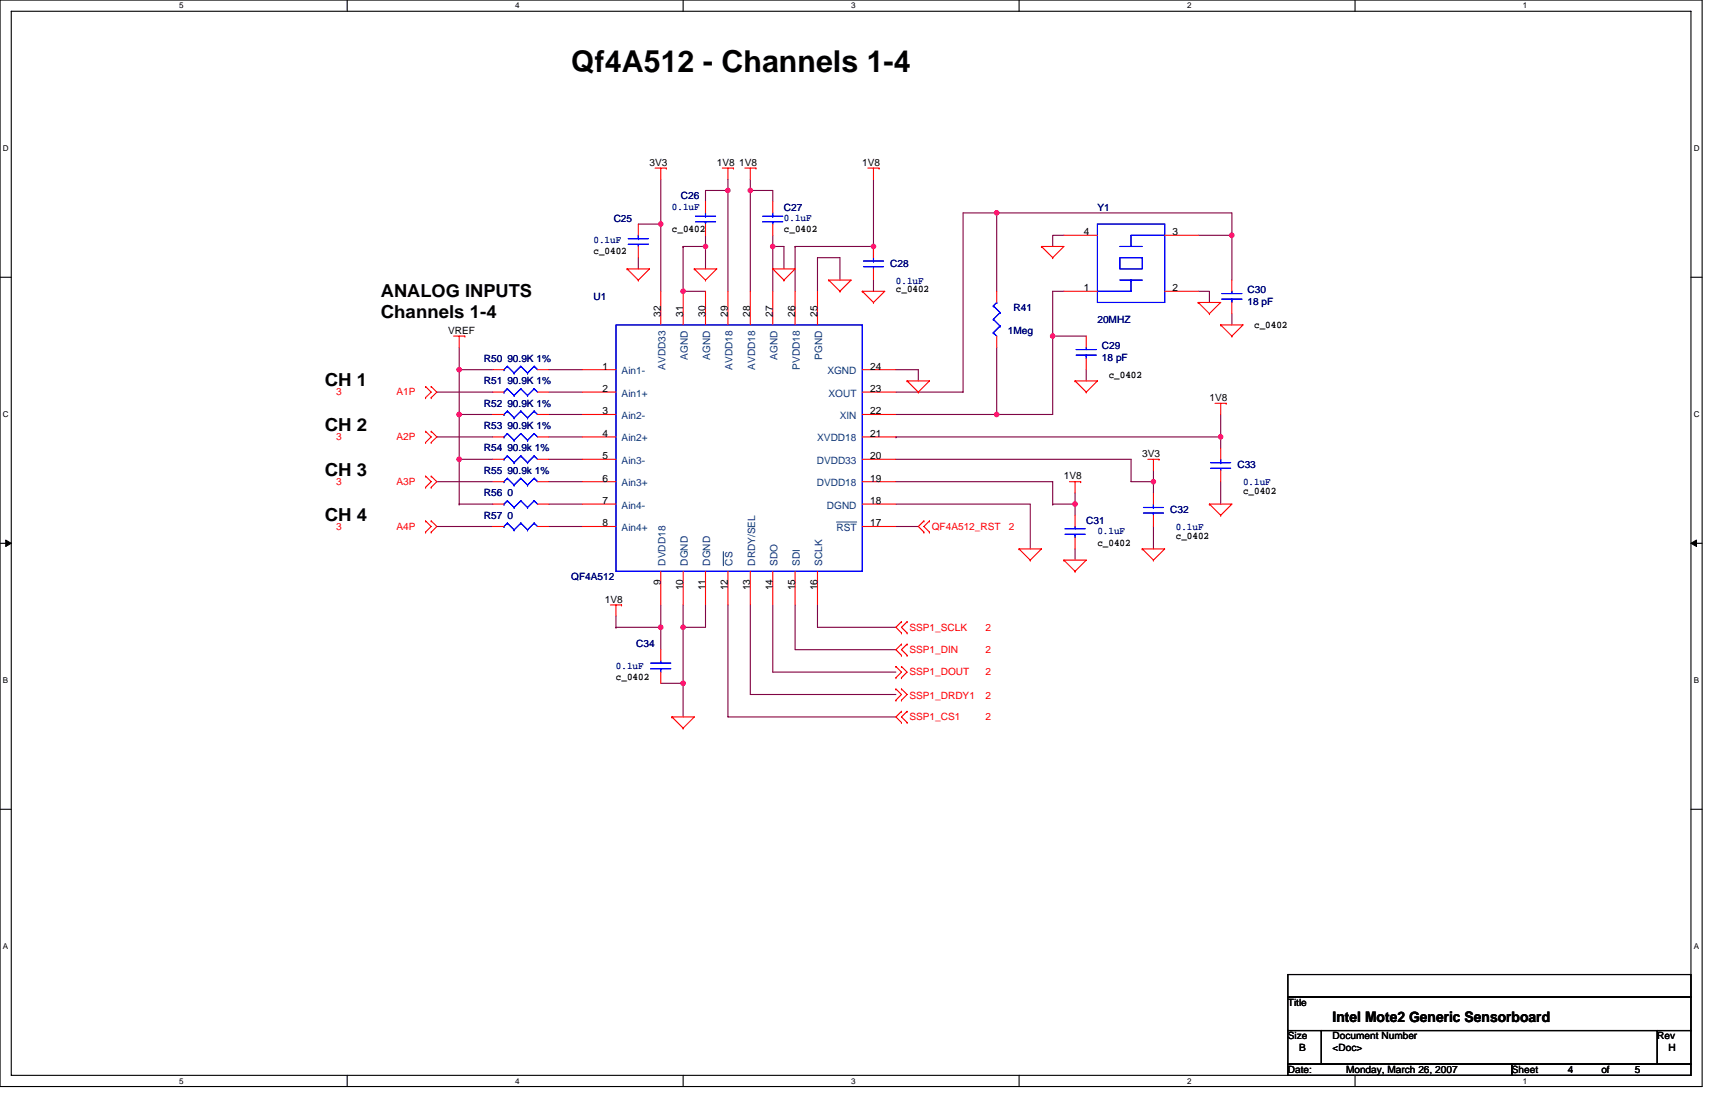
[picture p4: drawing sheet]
<svg xmlns="http://www.w3.org/2000/svg" width="432mm" height="279mm" viewBox="0 0 432 279" stroke-linecap="round" stroke-linejoin="round" font-family="sans-serif">
<path d="M0 0h428.6v273.5h-428.6zM2.8 2.8h422.9v267.9h-422.9z" fill="none" stroke="#000" stroke-width=".28"/>
<g fill="#fff">
<path d="M45.1 .3h1.1v2.3h-1.1z"/>
<path d="M45.1 271h1.1v2.2h-1.1z"/>
</g>
<path d="M87.4 0v2.8M87.4 270.7v2.8" fill="none" stroke="#000" stroke-width=".28"/>
<g fill="#fff">
<path d="M129.7 .3h1.1v2.3h-1.1z"/>
<path d="M129.7 271h1.1v2.2h-1.1z"/>
</g>
<path d="M172 0v2.8M172 270.7v2.8" fill="none" stroke="#000" stroke-width=".28"/>
<g fill="#fff">
<path d="M214.3 .3h1.1v2.3h-1.1z"/>
<path d="M214.3 271h1.1v2.2h-1.1z"/>
</g>
<path d="M256.6 0v2.8M256.6 270.7v2.8" fill="none" stroke="#000" stroke-width=".28"/>
<g fill="#fff">
<path d="M298.9 .3h1.1v2.3h-1.1z"/>
<path d="M298.9 271h1.1v2.2h-1.1z"/>
</g>
<path d="M341.2 0v2.8M341.2 270.7v2.8" fill="none" stroke="#000" stroke-width=".28"/>
<g fill="#fff">
<path d="M383.5 .3h1.1v2.3h-1.1z"/>
<path d="M383.5 271h1.1v2.2h-1.1z"/>
<path d="M.7 36.3h1.5v2.3h-1.5z"/>
<path d="M426.5 36.3h1.4v2.3h-1.4z"/>
<path d="M.7 103.3h1.5v2.2h-1.5z"/>
<path d="M426.5 103.3h1.4v2.2h-1.4z"/>
</g>
<path d="M0 69.8h2.8M425.7 69.8h2.9" fill="none" stroke="#000" stroke-width=".28"/>
<g fill="#fff">
<path d="M.7 170.2h1.4v2.3h-1.4z"/>
<path d="M426.5 170.2h1.3v2.3h-1.3z"/>
</g>
<path d="M0 136.8h2.8M425.7 136.8h2.9" fill="none" stroke="#000" stroke-width=".28"/>
<path d="M1.4 135.9l1.4 .9-1.4 .8zM425.7 136.8l1.4-.9v1.7z" fill="#000" stroke="#000" stroke-width=".25"/>
<g fill="#fff">
<path d="M.7 237.2h1.4v2.2h-1.4z"/>
<path d="M426.4 237.2h1.4v2.2h-1.4z"/>
</g>
<path d="M0 203.7h2.8M425.7 203.7h2.9M324.3 245.3h101.4v5.7h-101.4zM324.3 251h101.4v8.4h-101.4zM324.3 259.4h8.4v8.5h-8.4zM332.7 259.4h84.6v8.5h-84.6zM417.3 259.4h8.4v8.5h-8.4zM324.3 267.9h56.3v2.8h-56.3zM380.6 267.9h45.1v2.8h-45.1z" fill="none" stroke="#000" stroke-width=".28"/>
<g fill="none" stroke="#800040" stroke-width=".28">
<path d="M160.7 56.4h5.7M166.4 56.4h.1M166.4 45.1v11.3M166.4 56.4v16.9M177.6 59.2v2.8M183.3 47.9h-5.7v2.9M183.3 47.9h.1M183.3 45.1v2.8M183.3 47.9v25.4M188.9 47.9h.1M188.9 47.9h5.7v2.9M188.9 45.1v2.8"/>
<path d="M188.9 47.9v25.4M194.6 59.2v2.8M219.9 45.1v16.9M251 53.6h.1M251 53.6v19.7M267.9 59.2h-2.9v2.8M301.7 59.2h8.5M310.2 59.2v-5.6h-67.7v45.1h-16.9M310.2 59.2v11.3M310.2 59.2h.1M160.7 64.9v2.8M172 62h.1"/>
<path d="M172 62v11.3h5.6M172 62h5.6M177.6 62h.1M177.6 62v5.7M194.6 62h.1M194.6 62h2.8v5.7M194.6 62v11.3M200.2 62v11.3M200.2 62h.1M200.2 62h19.7M211.5 70.5v-5.6h-5.7v8.4M219.9 62v2.9"/>
<path d="M219.9 70.5v2.8M267.9 73.3h-2.9v11.3M301.7 73.3h2.8v2.8M310.2 79v2.8M110 98.7h14.1M115.6 93h.1M115.6 87.4v16.9M115.6 93h8.5M138.2 93h8.4M138.2 98.7h8.4M225.6 93h5.6v2.9M251 87.4v16.9"/>
<path d="M265 84.6v19.7h-14M265 84.6h.1M265 84.6h8.5M273.5 93v2.9M110 110h14.1M115.6 104.3h8.5M115.6 115.6h8.5M115.6 104.3h.1M115.6 115.6h.1M115.6 104.3v22.6M138.2 104.3h8.4M138.2 110h8.4"/>
<path d="M138.2 115.6h8.4M225.6 115.6h59.2v5.6h5.6M225.6 110h.1M225.6 104.3h25.4M225.6 110h81.7M251 104.3h.1M290.4 118.4v2.8M307.3 110v2.8M307.3 104.3v5.7M110 121.2h14.1M110 132.5h14.1M115.6 126.9h8.5"/>
<path d="M115.6 126.9h.1M138.2 121.2h8.4M138.2 126.9h8.4M138.2 132.5h8.4M225.6 132.5h5.6M225.6 126.9h33.8v11.3M225.6 121.2h39.4v5.7M265 126.9h.1M265 126.9h5.7M270.7 126.9v2.8M270.7 138.2v2.8M270.7 124.1v2.8"/>
<path d="M290.4 132.5v5.7M290.4 121.2h.1M290.4 121.2v2.9M307.3 121.2v5.7M155.1 157.9h.1M155.1 155.1v2.8M155.1 157.9h11.3M166.4 157.9v5.6M166.4 152.3v5.6M172 157.9h.1M172 152.3v5.6M172 157.9v14.1"/>
<path d="M177.6 152.3v5.6h-5.6M183.3 152.3v28.2h42.3M188.9 152.3v22.5h36.7M194.6 152.3v16.9h31M200.2 152.3v11.2h25.4M205.8 152.3v5.6h19.8M166.4 172h5.6M172 172v8.5"/>
</g>
<g fill="#f0f" stroke="#f0f" stroke-width=".28">
<circle cx="194.5" cy="62" r=".55"/>
<circle cx="188.9" cy="47.9" r=".55"/>
<circle cx="177.6" cy="62" r=".55"/>
<circle cx="172" cy="73.3" r=".57"/>
<circle cx="270.7" cy="126.9" r=".56"/>
<circle cx="172" cy="172" r=".57"/>
<circle cx="172" cy="157.9" r=".57"/>
<circle cx="307.3" cy="110" r=".55"/>
<circle cx="166.3" cy="56.4" r=".55"/>
<circle cx="183.3" cy="47.9" r=".55"/>
<circle cx="166.3" cy="157.9" r=".56"/>
<circle cx="219.9" cy="62" r=".55"/>
<circle cx="250.9" cy="53.6" r=".55"/>
<circle cx="265" cy="84.6" r=".55"/>
<circle cx="250.9" cy="104.3" r=".55"/>
<circle cx="115.6" cy="93" r=".56"/>
<circle cx="290.4" cy="121.2" r=".55"/>
<circle cx="310.1" cy="59.2" r=".56"/>
<circle cx="115.6" cy="104.3" r=".56"/>
<circle cx="115.6" cy="115.6" r=".57"/>
</g>
<g fill="none" stroke="#f00" stroke-width=".28">
<path d="M160.7 56.4v2.8M165 42.3h2.8M166.4 42.3v2.8M167.8 42.3h.1M177.6 50.8v2.8M177.6 56.4v2.8M181.9 42.3h2.8M183.3 42.3v2.8M184.7 42.3h.1M187.5 42.3h2.8M188.9 42.3v2.8M190.3 42.3h.1"/>
<path d="M194.6 50.8v2.8M194.6 56.4v2.8M218.5 42.3h2.8M219.9 42.3v2.8M221.3 42.3h.1M267.9 59.2h8.4M293.2 59.2h8.5M157.9 67.7h5.6l-2.8 2.8M157.9 67.7h.1M157.9 67.7l2.8 2.8M160.7 70.5h.1M160.7 62v2.9"/>
<path d="M166.4 73.3v8.5M172 73.3v8.5M174.8 67.7h5.7l-2.9 2.8M174.8 67.7h.1M174.8 67.7l2.8 2.8M177.6 70.5h.1M177.6 73.3v8.5M183.3 73.3v8.5M188.9 73.3v8.5M194.6 67.7h5.6l-2.8 2.8M194.6 67.7h.1M194.6 67.7l2.8 2.8"/>
<path d="M194.6 73.3v8.5M197.4 70.5h.1M200.2 73.3v8.5M205.8 73.3v8.5M208.7 70.5h5.6l-2.8 2.8M208.7 70.5h.1M208.7 70.5l2.8 2.8M211.5 73.3h.1M217.1 73.3h5.7l-2.9 2.8M217.1 73.3h.1M217.1 73.3l2.8 2.8M219.9 76.1h.1"/>
<path d="M219.9 62v2.9M219.9 67.7v2.8M251 73.3v2.8M262.2 62h5.7l-2.9 2.9M262.2 62h.1M262.2 62l2.8 2.9M265 64.9h.1M267.9 73.3h8.4M293.2 73.3h8.5M301.7 76.1h5.6l-2.8 2.9M301.7 76.1h.1M301.7 76.1l2.8 2.9"/>
<path d="M304.5 79h.1M310.2 70.5v2.8M310.2 76.1v2.9M107.1 97.3h.1M107.1 97.3l1.5 1.4-1.5 1.4M108.6 97.3h.1M108.6 97.3l1.4 1.4-1.4 1.4M114.2 84.6h2.8M115.6 84.6v2.8M117 84.6h.1M124.1 93h2.8M124.1 98.7h2.8"/>
<path d="M135.3 93h2.9M135.3 98.7h2.9M146.6 93h8.5M146.6 98.7h8.5M217.1 93h8.5M217.1 98.7h8.5M228.4 95.9h5.6l-2.8 2.8M228.4 95.9h.1M228.4 95.9l2.8 2.8M231.2 98.7h.1M251 84.6v2.8M270.7 95.9h5.6l-2.8 2.8"/>
<path d="M270.7 95.9h.1M270.7 95.9l2.8 2.8M273.5 98.7h.1M273.5 84.6v2.8M273.5 90.2v2.8M307.3 81.8h5.7l-2.8 2.8M307.3 81.8h.1M307.3 81.8l2.9 2.8M310.2 84.6h.1M107.1 100.1h.1M107.1 111.4h.1M107.1 108.6h.1"/>
<path d="M107.1 119.8h.1M107.1 108.6l1.5 1.4-1.5 1.4M107.1 119.8l1.5 1.4-1.5 1.5M108.6 100.1h.1M108.6 108.6h.1M108.6 111.4h.1M108.6 119.8h.1M108.6 119.8l1.4 1.4-1.4 1.5M108.6 108.6l1.4 1.4-1.4 1.4M124.1 115.6h2.8M124.1 104.3h2.8M124.1 110h2.8"/>
<path d="M135.3 115.6h2.9M135.3 104.3h2.9M135.3 110h2.9M146.6 115.6h8.5M146.6 104.3h8.5M146.6 110h8.5M217.1 115.6h8.5M217.1 104.3h8.5M217.1 110h8.5M289 115.6h2.8M290.4 115.6v2.8M291.8 115.6h.1"/>
<path d="M305.9 101.5h2.8M307.3 101.5v2.8M307.3 112.8v2.8M307.3 118.4v2.8M308.7 101.5h.1M107.1 122.7h.1M107.1 133.9h.1M107.1 131.1h.1M107.1 131.1l1.5 1.4-1.5 1.4M108.6 122.7h.1M108.6 131.1h.1M108.6 133.9h.1"/>
<path d="M108.6 131.1l1.4 1.4-1.4 1.4M124.1 121.2h2.8M124.1 126.9h2.8M124.1 132.5h2.8M135.3 121.2h2.9M135.3 126.9h2.9M135.3 132.5h2.9M146.6 121.2h8.5M146.6 126.9h8.5M146.6 132.5h8.5M217.1 121.2h8.5M217.1 126.9h8.5"/>
<path d="M217.1 132.5h8.5M232.6 133.9h.1M232.6 131.1h.1M232.6 131.1l-1.4 1.4 1.4 1.4M234 131.1h.1M234 133.9h.1M234 131.1l-1.4 1.4 1.4 1.4M256.6 138.2h5.6l-2.8 2.8M256.6 138.2h.1M256.6 138.2l2.8 2.8M269.3 121.2h2.8M270.7 121.2v2.9"/>
<path d="M270.7 129.7v2.8M270.7 135.3v2.9M272.1 121.2h.1M287.6 138.2h5.6l-2.8 2.8M287.6 138.2h.1M287.6 138.2l2.8 2.8M290.4 124.1v2.8M290.4 129.7v2.8M304.5 126.9h5.7l-2.9 2.8M304.5 126.9h.1M304.5 126.9l2.8 2.8M307.3 129.7h.1"/>
<path d="M153.7 152.3h2.8M155.1 152.3v2.8M156.5 152.3h.1M166.4 143.8v8.5M172 143.8v8.5M177.6 143.8v8.5M183.3 143.8v8.5M188.9 143.8v8.5M194.6 143.8v8.5M200.2 143.8v8.5M205.8 143.8v8.5M227 156.5h.1"/>
<path d="M227 159.3h.1M227 156.5l-1.4 1.4 1.4 1.4M228.4 159.3h.1M228.4 156.5h.1M228.4 156.5l-1.4 1.4 1.4 1.4M259.4 141h.1M267.9 141h5.6l-2.8 2.8M267.9 141h.1M267.9 141l2.8 2.8M270.7 143.8h.1M290.4 141h.1M166.4 163.5v2.9"/>
<path d="M166.4 169.2v2.8M225.6 170.6h.1M225.6 167.8h.1M225.6 176.2h.1M225.6 173.4h.1M225.6 167.8l1.4 1.4-1.4 1.4M225.6 173.4l1.4 1.4-1.4 1.4M227 179h.1M227 170.6h.1M227 167.8h.1M227 176.2h.1M227 173.4h.1"/>
<path d="M227 162.1h.1M227 165h.1M227 179l-1.4 1.5 1.4 1.4M227 167.8l1.4 1.4-1.4 1.4M227 173.4l1.4 1.4-1.4 1.4M227 162.1l-1.4 1.4 1.4 1.5M228.4 179h.1M228.4 165h.1M228.4 162.1h.1M228.4 179l-1.4 1.5 1.4 1.4M228.4 162.1l-1.4 1.4 1.4 1.5M169.2 180.5h5.6l-2.8 2.8"/>
<path d="M169.2 180.5h.1M169.2 180.5l2.8 2.8M172 183.3h.1M227 181.9h.1M228.4 181.9h.1"/>
</g>
<g fill="none" stroke="#00f" stroke-width=".28">
<path d="M160.7 59.2v.9M175.1 54.4h5.1M175.1 55.8h5.1M177.6 55.8v.6M177.6 54.4h.1M177.6 53.6v.8M192 54.4h5.1M192 55.8h5.1M194.6 55.8v.6M194.6 54.4h.1M194.6 53.6v.8M276.3 56.4h16.9v19.7h-16.9z"/>
<path d="M293.2 59.2h-8.4v2.8M158.2 60.1h5.1M158.2 61.5h5.1M160.7 61.5v.5M160.7 60.1h.1M217.4 65.7h5.1M217.4 67.1h5.1M219.9 67.1v.6M219.9 65.7h.1M219.9 64.9v.8M250.1 77h.1M250.1 77l1.7 1.7"/>
<path d="M251 76.1h.1M251 76.1l-.9 .9M251.8 78.7h.1M251.8 78.7l-1.7 1.7M282 64.9h5.6v2.8h-5.6zM282 62h5.6M282 70.5h5.6M284.8 70.5v2.8h-8.5M284.8 70.5h.1M307.6 75.3h5.1M307.6 73.9h5.1M310.2 73.3v.6"/>
<path d="M310.2 75.3h.1M310.2 75.3v.8M126.9 93h.1M126.9 98.7h.1M127.7 92.2h.1M127.7 97.9h.1M127.7 92.2l1.7 1.7M127.7 92.2l-.8 .8M127.7 97.9l1.7 1.6M127.7 97.9l-.8 .8M129.4 93.9h.1M129.4 99.5h.1"/>
<path d="M131.1 92.2h.1M131.1 97.9h.1M131.1 92.2l1.7 1.7M131.1 92.2l-1.7 1.7M131.1 97.9l1.7 1.6M131.1 97.9l-1.7 1.6M132.8 93.9h.1M132.8 99.5h.1M134.5 92.2h.1M134.5 97.9h.1M134.5 92.2l.8 .8M134.5 92.2l-1.7 1.7"/>
<path d="M134.5 97.9l.8 .8M134.5 97.9l-1.7 1.6M155.1 81.8h62v62h-62zM250.1 83.8h.1M250.1 80.4h.1M250.1 83.8l.9 .8M250.1 80.4l1.7 1.7M251.8 82.1h.1M251.8 82.1l-1.7 1.7M271 89.4h5M271 88h5M273.5 87.4v.6"/>
<path d="M273.5 89.4h.1M273.5 89.4v.8M126.9 104.3h.1M126.9 110h.1M126.9 115.6h.1M127.7 103.5h.1M127.7 109.1h.1M127.7 114.8h.1M127.7 103.5l1.7 1.7M127.7 103.5l-.8 .8M127.7 109.1l1.7 1.7M127.7 109.1l-.8 .9"/>
<path d="M127.7 114.8l1.7 1.7M127.7 114.8l-.8 .8M129.4 105.2h.1M129.4 110.8h.1M129.4 116.5h.1M131.1 103.5h.1M131.1 109.1h.1M131.1 114.8h.1M131.1 103.5l1.7 1.7M131.1 103.5l-1.7 1.7M131.1 109.1l1.7 1.7M131.1 109.1l-1.7 1.7"/>
<path d="M131.1 114.8l1.7 1.7M131.1 114.8l-1.7 1.7M132.8 105.2h.1M132.8 110.8h.1M132.8 116.5h.1M134.5 103.5h.1M134.5 109.1h.1M134.5 114.8h.1M134.5 103.5l.8 .8M134.5 103.5l-1.7 1.7M134.5 109.1l.8 .9M134.5 109.1l-1.7 1.7"/>
<path d="M134.5 114.8l.8 .8M134.5 114.8l-1.7 1.7M304.8 116.5h5.1M304.8 117.9h5.1M307.3 117.9v.5M307.3 116.5h.1M307.3 115.6v.9M126.9 121.2h.1M126.9 126.9h.1M126.9 132.5h.1M127.7 120.4h.1M127.7 126h.1"/>
<path d="M127.7 131.7h.1M127.7 120.4l1.7 1.7M127.7 120.4l-.8 .8M127.7 126l1.7 1.7M127.7 126l-.8 .9M127.7 131.7l1.7 1.7M127.7 131.7l-.8 .8M129.4 122.1h.1M129.4 127.7h.1M129.4 133.4h.1M131.1 120.4h.1M131.1 126h.1"/>
<path d="M131.1 131.7h.1M131.1 120.4l1.7 1.7M131.1 120.4l-1.7 1.7M131.1 126l1.7 1.7M131.1 126l-1.7 1.7M131.1 131.7l1.7 1.7M131.1 131.7l-1.7 1.7M132.8 122.1h.1M132.8 127.7h.1M132.8 133.4h.1M134.5 120.4h.1M134.5 126h.1"/>
<path d="M134.5 131.7h.1M134.5 120.4l.8 .8M134.5 120.4l-1.7 1.7M134.5 126l.8 .9M134.5 126l-1.7 1.7M134.5 131.7l.8 .8M134.5 131.7l-1.7 1.7M268.1 134.5h5.1M268.1 133.1h5.1M270.7 132.5v.6M270.7 134.5h.1M270.7 134.5v.8"/>
<path d="M287.9 127.7h5M287.9 129.1h5M290.4 129.1v.6M290.4 127.7h.1M290.4 126.9v.8M163.8 168.3h5.1M163.8 166.9h5.1M166.4 166.4v.5M166.4 168.3h.1M166.4 168.3v.9"/>
</g>
<path d="M182.1 138.9v3.5M210.6 131.4h5.1" fill="none" stroke="#004080" stroke-width=".25"/>
<text font-size="7.6" x="143.8" y="18.2">Qf4A512 - Channels 1-4</text>
<g font-size="4.5">
<text x="95.9" y="74.7">ANALOG INPUTS</text>
<text x="95.9" y="80">Channels 1-4</text>
<text x="81.8" y="97.2">CH 1</text>
<text x="81.8" y="108.5">CH 2</text>
<text x="81.8" y="119.8">CH 3</text>
<text x="81.8" y="131.1">CH 4</text>
</g>
<text font-size="3.7" x="335.5" y="257.2">Intel Mote2 Generic Sensorboard</text>
<g font-size="2.5">
<text x="163.5" y="41.7">3V3</text>
<text x="180.5" y="41.7">1V8</text>
<text x="186.1" y="41.7">1V8</text>
<text x="217.1" y="41.7">1V8</text>
<text x="169.2" y="58.4">c_0402</text>
<text x="197.4" y="58.4">c_0402</text>
<text x="272.9" y="59.2">4</text>
<text x="295.2" y="59.2">3</text>
<text x="149.4" y="64">c_0402</text>
<text x="225.6" y="73.6">c_0402</text>
<text x="272.9" y="73.3">1</text>
<text x="295.2" y="73.3">2</text>
<text x="166.3" y="79.8" transform="rotate(-90 166.3 79.8)">32</text>
<text x="172" y="79.8" transform="rotate(-90 172 79.8)">31</text>
<text x="177.6" y="79.8" transform="rotate(-90 177.6 79.8)">30</text>
<text x="183.3" y="79.8" transform="rotate(-90 183.3 79.8)">29</text>
<text x="188.9" y="79.8" transform="rotate(-90 188.9 79.8)">28</text>
<text x="194.5" y="79.8" transform="rotate(-90 194.5 79.8)">27</text>
<text x="200.2" y="79.8" transform="rotate(-90 200.2 79.8)">26</text>
<text x="205.8" y="79.8" transform="rotate(-90 205.8 79.8)">25</text>
<text x="315.8" y="82.6">c_0402</text>
<text x="112.8" y="84">VREF</text>
<text x="151.7" y="93">1</text>
<text x="219.1" y="93">24</text>
<text x="279.1" y="95">c_0402</text>
<text x="151.7" y="98.7">2</text>
<text x="219.1" y="98.7">23</text>
<text x="304.5" y="100.9">1V8</text>
<text x="151.7" y="104.3">3</text>
<text x="219.1" y="104.3">22</text>
<text x="151.7" y="110">4</text>
<text x="219.1" y="110">21</text>
<text x="151.7" y="115.6">5</text>
<text x="219.1" y="115.6">20</text>
<text x="287.6" y="115">3V3</text>
<text x="151.7" y="121.2">6</text>
<text x="219.1" y="121.2">19</text>
<text x="267.9" y="120.7">1V8</text>
<text x="313" y="124.4">c_0402</text>
<text x="151.7" y="126.9">7</text>
<text x="219.1" y="126.9">18</text>
<text x="151.7" y="132.5">8</text>
<text x="219.1" y="132.5">17</text>
<text x="276.3" y="137.3">c_0402</text>
<text x="296.1" y="135.6">c_0402</text>
<text x="166.3" y="147.2" transform="rotate(-90 166.3 147.2)">9</text>
<text x="172" y="148.6" transform="rotate(-90 172 148.6)">10</text>
<text x="177.6" y="148.6" transform="rotate(-90 177.6 148.6)">11</text>
<text x="183.3" y="148.6" transform="rotate(-90 183.3 148.6)">12</text>
<text x="188.9" y="148.6" transform="rotate(-90 188.9 148.6)">13</text>
<text x="194.5" y="148.6" transform="rotate(-90 194.5 148.6)">14</text>
<text x="200.2" y="148.6" transform="rotate(-90 200.2 148.6)">15</text>
<text x="205.8" y="148.6" transform="rotate(-90 205.8 148.6)">16</text>
<text x="152.3" y="151.7">1V8</text>
<text x="155.1" y="171.2">c_0402</text>
<text x="324.3" y="253.2">Title</text>
<text x="324.3" y="261.6">Size</text>
<text x="335.5" y="261.6">Document Number</text>
<text x="417.3" y="261.6">Rev</text>
<text x="327.1" y="264.5">B</text>
<text x="335.5" y="264.5">&lt;Doc&gt;</text>
<text x="420.1" y="264.5">H</text>
<text x="324.3" y="270.1">Date:</text>
<text x="338.9" y="270.1">Monday, March 26, 2007</text>
<text x="380.6" y="270.1">Sheet</text>
<text x="394.7" y="270.1">4</text>
<text x="403.2" y="270.1">of</text>
<text x="411.6" y="270.1">5</text>
</g>
<g font-size="2.5" fill="#000080">
<text x="169.2" y="52.7">0.1uF</text>
<text x="171.4" y="50.2">C26</text>
<text x="197.4" y="53">C27</text>
<text x="276.3" y="53">Y1</text>
<text x="154.5" y="55.8">C25</text>
<text x="197.4" y="55.6">0.1uF</text>
<text x="149.4" y="61.2">0.1uF</text>
<text x="224.2" y="67.1">C28</text>
<text x="225.6" y="71.4">0.1uF</text>
<text x="149.4" y="75.6">U1</text>
<text x="314.1" y="73.9">C30</text>
<text x="314.1" y="76.7">18 pF</text>
<text x="255.2" y="78.4">R41</text>
<text x="276.3" y="81.2">20MHZ</text>
<text x="253.8" y="84">1Meg</text>
<text x="277.5" y="88">C29</text>
<text x="121.8" y="91.1">R50 90.9K 1%</text>
<text x="277.5" y="90.8">18 pF</text>
<text x="121.8" y="96.7">R51 90.9K 1%</text>
<text x="121.8" y="102.3">R52 90.9K 1%</text>
<text x="121.8" y="108">R53 90.9K 1%</text>
<text x="121.8" y="113.6">R54 90.9k 1%</text>
<text x="121.8" y="119.3">R55 90.9k 1%</text>
<text x="311.6" y="117.9">C33</text>
<text x="121.8" y="124.9">R56 0</text>
<text x="313" y="122.1">0.1uF</text>
<text x="121.8" y="130.5">R57 0</text>
<text x="273.5" y="132">C31</text>
<text x="294.6" y="129.1">C32</text>
<text x="276.3" y="134.5">0.1uF</text>
<text x="296.1" y="133.4">0.1uF</text>
<text x="143.8" y="146.1">QF4A512</text>
<text x="160.2" y="163">C34</text>
<text x="155.1" y="168.4">0.1uF</text>
</g>
<g font-size="2.5" fill="#004080">
<text x="156.5" y="94.2">Ain1-</text>
<text x="167.6" y="93.1" transform="rotate(-90 167.6 93.1)">AVDD33</text>
<text x="173.2" y="90.6" transform="rotate(-90 173.2 90.6)">AGND</text>
<text x="178.8" y="90.6" transform="rotate(-90 178.8 90.6)">AGND</text>
<text x="184.5" y="93.1" transform="rotate(-90 184.5 93.1)">AVDD18</text>
<text x="190.1" y="93.1" transform="rotate(-90 190.1 93.1)">AVDD18</text>
<text x="195.7" y="90.6" transform="rotate(-90 195.7 90.6)">AGND</text>
<text x="201.4" y="93.1" transform="rotate(-90 201.4 93.1)">PVDD18</text>
<text x="207" y="90.6" transform="rotate(-90 207 90.6)">PGND</text>
<text x="208.3" y="94.2">XGND</text>
<text x="156.5" y="99.8">Ain1+</text>
<text x="208.6" y="99.8">XOUT</text>
<text x="156.5" y="105.5">Ain2-</text>
<text x="211.4" y="105.5">XIN</text>
<text x="156.5" y="111.1">Ain2+</text>
<text x="205.8" y="111.1">XVDD18</text>
<text x="156.5" y="116.8">Ain3-</text>
<text x="205.6" y="116.8">DVDD33</text>
<text x="156.5" y="122.4">Ain3+</text>
<text x="205.6" y="122.4">DVDD18</text>
<text x="156.5" y="128">Ain4-</text>
<text x="208.2" y="128">DGND</text>
<text x="156.5" y="133.7">Ain4+</text>
<text x="210.6" y="133.7">RST</text>
<text x="167.6" y="142.4" transform="rotate(-90 167.6 142.4)">DVDD18</text>
<text x="173.2" y="142.4" transform="rotate(-90 173.2 142.4)">DGND</text>
<text x="178.8" y="142.4" transform="rotate(-90 178.8 142.4)">DGND</text>
<text x="184.5" y="142.4" transform="rotate(-90 184.5 142.4)">CS</text>
<text x="190.1" y="142.4" transform="rotate(-90 190.1 142.4)">DRDY/SEL</text>
<text x="195.7" y="142.4" transform="rotate(-90 195.7 142.4)">SDO</text>
<text x="201.4" y="142.4" transform="rotate(-90 201.4 142.4)">SDI</text>
<text x="207" y="142.4" transform="rotate(-90 207 142.4)">SCLK</text>
</g>
<g font-size="2.5" fill="#f00">
<text x="84.6" y="99.5">3</text>
<text x="99.8" y="99.5">A1P</text>
<text x="84.6" y="110.8">3</text>
<text x="99.8" y="110.8">A2P</text>
<text x="84.6" y="122.1">3</text>
<text x="99.8" y="122.1">A3P</text>
<text x="84.6" y="133.4">3</text>
<text x="99.8" y="133.4">A4P</text>
<text x="234.6" y="133.4">QF4A512_RST</text>
<text x="254" y="133.4">2</text>
<text x="229" y="158.7">SSP1_SCLK</text>
<text x="248.1" y="158.7">2</text>
<text x="229" y="164.4">SSP1_DIN</text>
<text x="248.1" y="164.4">2</text>
<text x="229" y="170">SSP1_DOUT</text>
<text x="248.1" y="170">2</text>
<text x="229" y="175.9">SSP1_DRDY1</text>
<text x="248.1" y="175.9">2</text>
<text x="229" y="181.3">SSP1_CS1</text>
<text x="248.1" y="181.3">2</text>
</g>
<g font-size="2">
<text x="45.1" y="2.1">5</text>
<text x="129.7" y="2.1">4</text>
<text x="214.3" y="2.1">3</text>
<text x="298.9" y="2.1">2</text>
<text x="383.5" y="2.1">1</text>
<text x=".7" y="38.1">D</text>
<text x="426.5" y="38.1">D</text>
<text x=".7" y="105.1">C</text>
<text x="426.5" y="105.1">C</text>
<text x=".7" y="172">B</text>
<text x="426.5" y="172">B</text>
<text x=".7" y="239">A</text>
<text x="426.5" y="239">A</text>
<text x="45.1" y="272.8">5</text>
<text x="129.7" y="272.8">4</text>
<text x="214.3" y="272.8">3</text>
<text x="298.9" y="272.8">2</text>
<text x="383.5" y="272.8">1</text>
</g>
</svg>
